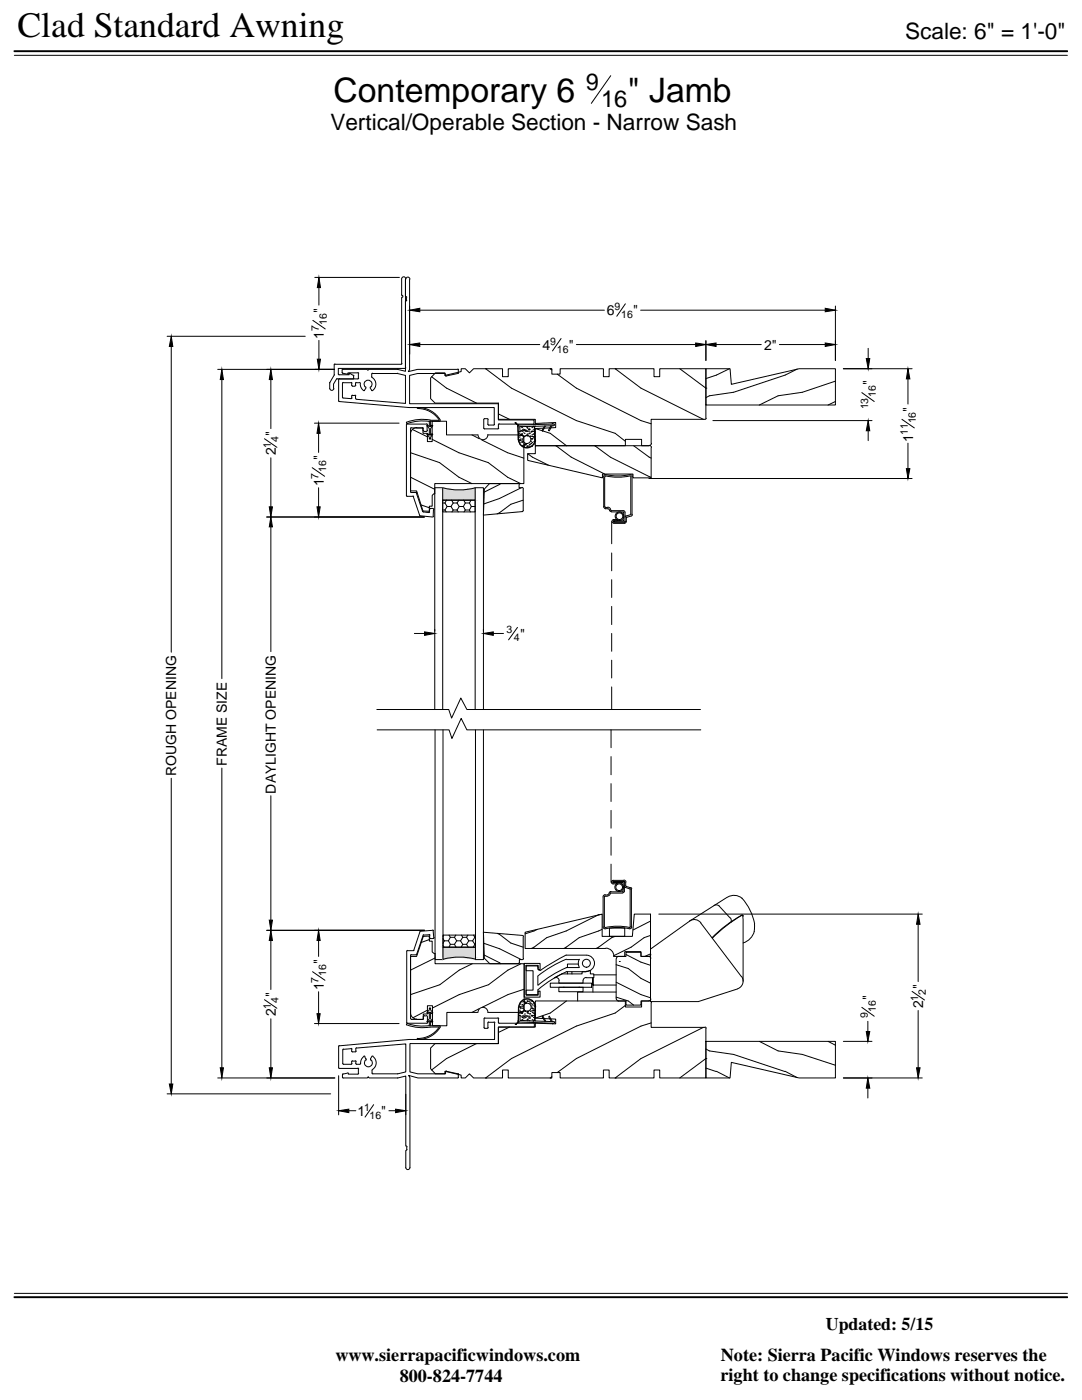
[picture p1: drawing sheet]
<svg xmlns="http://www.w3.org/2000/svg" width="216mm" height="279mm" viewBox="0 0 216 279" stroke-linecap="round" stroke-linejoin="round" font-family="sans-serif">
<!-- layer: DIM -->
<g fill="none" stroke="#000" stroke-width=".2">
<path d="M2.9 11h210.1M121.9 15.1l-3.9 5.5M62.8 55.4h16.9M63.6 57.4v3.5M33.3 67.1h27.6M34.2 69.1v61.1M43.4 73.7h23.3M44.3 75.7v59.7M54 75.7v9.8M62.4 63.9l2.5 1.8M63.6 67.9v3.8M81.7 61.1v9.6"/>
<path d="M83.8 68.8h23.9M83.8 61.9h36.8M112 67.6l-1.8 2.4M115 68.8h23.8M124.8 60.6l-1.7 2.5M127.8 61.9h36.9M140.9 68v3.9M142.9 68.8h9M155.5 68.8h9.2M166.7 61.1v10.8M168.3 73.6h13.7M172 78.4l2.4 1.7"/>
<path d="M173.2 69.5v2.1M181.2 75.6v5M52.8 87.6l2.5 1.7M54 91.4v9.7M62.3 93.3l2.5 1.8M62.7 84.4h16.9M63.6 86.5v3.8M63.6 97.3v3.8M129.5 95.5h52.5M142.2 83.9h31.8M173.2 86v1.9M180 83.7l2.4 1.7"/>
<path d="M181.2 88.4v5.1M53.2 103.2h31.5M54 105.1v24.9M82.7 126.4h2M86.7 125.6v.4M96.5 125.6v.4M98.4 126.4h2.1M103.3 125.2l-1.8 2.5M34.2 155.3v61M44.3 153.3v59.8M54 158.8v24.8M52.8 199.5l2.5 1.7"/>
<path d="M53.2 185.7h31.5M54 187.7v9.8M62.4 193.9l2.4 1.7M63.6 187.7v3.2M63.6 197.9v4.4M131.5 182.4h52.5M182 197.9l2.5 1.7M183.2 184.5v11.4M33.3 218.3h32.7M43.4 215.1h23.4M54 203.3v9.8M62.7 204.3h16.9"/>
<path d="M67.6 214.7v7.8M81 218.4v4.1M168.3 215.1h15.7M168.3 207.8h5.7M172 201l2.4 1.8M173.2 203.8v2.1M173.2 217.2v1.9M183.2 201.7v11.4M69.6 221.7h1.4M74.6 220.5l-1.8 2.4M77.6 221.7h1.3M2.9 258.1h210.1"/>
</g>
<g fill="#000" stroke="#000" stroke-width=".2">
<path d="M63.6 55.4l.4 2h-.7zM34.2 67.1l.3 2h-.7zM44.3 73.7l.3 2h-.7zM54 73.7l.4 2h-.7zM63.3 71.7h.7l-.4 2zM81.7 68.8l2.1-.4v.7zM81.7 61.9l2.1-.4v.7zM138.8 68.4l2.1 .4-2.1 .3zM140.9 68.8l2-.4v.7zM164.7 68.4l2 .4-2 .3zM164.7 61.5l2 .4-2 .3zM172.9 71.6h.7l-.4 2z"/>
<path d="M181.2 73.6l.4 2h-.7zM63.6 84.4l.3 2.1h-.6zM173.2 83.9l.4 2.1h-.7zM180.9 93.5h.7l-.4 2zM53.7 101.1h.7l-.4 2.1zM54 103.2l.4 1.9h-.7zM63.3 101.1h.6l-.3 2.1zM84.7 126.1l2 .3-2 .4zM96.5 126.4l1.9-.3v.7zM54 185.7l.4 2h-.7zM53.7 183.6h.7l-.4 2.1zM63.6 185.7l.3 2h-.6z"/>
<path d="M183.2 182.4l.4 2.1h-.7zM33.8 216.3h.7l-.3 2zM43.9 213.1h.7l-.3 2zM53.7 213.1h.7l-.4 2zM63.3 202.3h.6l-.3 2zM173.2 215.1l.4 2.1h-.7zM172.9 205.9h.7l-.4 1.9zM182.9 213.1h.7l-.4 2zM67.6 221.7l2-.3v.7zM78.9 221.4l2.1 .3-2.1 .4z"/>
</g>
<!-- layer: PRODUCTS -->
<g fill="none" stroke="#000" stroke-width=".2">
<path d="M80.1 59.5v13.1M80.1 58.8l.2 .2M80.3 59.3l-.2 .2M80.3 59l.1 .1-.1 .2M80.9 55.7l.1 3.5M80.9 55.7v17.7M81 55.7a.41 .41 0 0 1 .4-.4 .41 .41 0 0 1 .4 .4M81 55.7a.41 .41 0 0 0-.4-.5 .41 .41 0 0 0-.5 .5v3.2M81 59.2l.2 .1M81.1 59.4v.5M81.2 59.9l-.2 .2M81.7 55.7v18l-.2 .5 1.8-.5h8"/>
<path d="M65.8 76.3v1.2M66.6 77.5a.41 .41 0 0 1-.4 .4 .41 .41 0 0 1-.4-.4M66.7 74.9l-.9 1.5M66.7 72.8v2M66.7 74.8h.1M66.8 72.7h13.2M66.8 72.6l-.1 .2M67.1 75.7l-.5 .9v.9M67.3 75.6h4.1M67.3 75.6h-.2M67.5 74.6l.2 .2h2v-.1M67.6 80l.1 .1"/>
<path d="M67.7 75.6l-.1 .1v4.3M68.3 74.5l1 .2 .2-.2M68.3 76.5v2.8M68.3 79.3l.2 .1M68.4 73.7l-.1 .1v.6l.1 .1M68.5 76.4h1.5M68.5 79.4l1.5 .2M68.5 76.3l-.2 .2M69.9 74.5l.6 .4M69.9 74.5l-.2 .1M70.1 76.3l.1 .2M70.2 76.5v.4l.1 .1"/>
<path d="M70.2 79.1v.3M70.2 79.4l-.1 .2M70.3 78.9h.5M70.3 77.1h.5M70.3 78.9l-.1 .1M70.5 74.9l.1 .1M70.6 75v.5M70.6 75.5l-.1 .1M70.8 78.9l.2 .1M70.9 76.5v.4M70.9 79.1v.4M70.9 79.5l.2 .1"/>
<path d="M71 76.9l-.2 .1M71.1 76.4h.6M71.1 76.3l-.2 .2M71.4 74.4h-2v.1M71.4 74.4l.2 .1M71.5 74.5v1M71.6 75.5l-.2 .1M71.7 76.3l.2 .2M71.9 76.5a1.22 1.22 0 0 0 .8 1.4h.1M73 77.2v.3M73 77.5l-.3 .4M73.9 77.5l.3 .4"/>
<path d="M73.9 77.2v.3M74 77.3a.79 .79 0 0 0 0-1.2 .79 .79 0 0 0-1.1 0 .79 .79 0 0 0 0 1.2M74.1 77.9h.3M74.2 74.7v.6M74.3 75.4a1.56 1.56 0 0 1 0 2.5M74.3 74.5h5l1.6 .4v5.6l-9.8-.8M74.3 74.5l-.1 .1M79.4 73.7h.1M79.4 74.5h.1M80.2 72.5l-.2 .2M80.8 73.5h-13.3v1.2M81 73.4l-.2 .1"/>
<path d="M81 60.1l-.1 14-1.6-.4h-5.7l-.2 .2-.2-.2h-4.8M86.1 75.2l3 2.3 6 2.9M88.8 74.9l.2 .1M88.8 74.9v-.4h-5.5l-1.6 .4v5.7h17.7v3.2h7.2v.8h-7M91.3 74.5l-2.3 .5M91.4 73.7l.1 .1M91.4 73.8v.6M91.5 74.4l-.1 .1M96.9 73.6h.1M96.9 73.6l5.2 3.9 12.9 6.4 7.8 2.6 2 1.6M109.8 73.6h.1M109.8 73.6l.3 .2"/>
<path d="M111.2 74.7l3.8 2.8 12.9 6.4 2 .7M122.8 73.6h.1M122.8 73.6l5.1 3.9 12.4 6.2M135.6 73.6l5.3 3.9M140.9 73.6h4.8l.2 3.1 13.6-3.1h7.2v7.2h-25.8zM140.9 77.5h.1M145.5 73.6l-2.6 1.3-2 .7M159.1 73.7l-2.4 1.2-10.3 3.4-4.9 .7-.6 .4M166.7 76.1l-6.6 2.2-4.8 .7-3.8 1.8M67.6 80.1l14.1 1.2h16.9v3.4M81.1 98.9l.2 .2M81.2 84.2l-.1 .2 .1 .1"/>
<path d="M81.2 84.6h3.9M81.2 99.1h1.2M81.3 84.6l-.2 .1v14.2M81.9 85.5v12.7M81.9 90.4l5.8 1.9 3.9 2.9 2.6 1.3M81.9 95.2l4.8 2.5M81.9 98.1l.2 .2h.9M82 85.4h2.3M82.1 85.3l-.2 .2M82.3 85.7l3 1.5M82.4 99l.1 .1M82.5 99.2l1.3 3.7 2.4 .3"/>
<path d="M83 98.2l.2 .1M83.1 98.4l1.2 3.7M83.1 85.4h1.3v1.1h.9v1.6h.9v-4h2.9v2.7h6.2M83.2 85.3a1.24 1.24 0 0 0-1.3 1.3v11.4h1.2l1.3 4h1.3v-1h.5v-2.1l.4-.4h.1v-2h17.8v-9.3M83.3 81.5v-.1a4.9 4.9 0 0 1 4.6 2.4M83.3 81.5a5.2 5.2 0 0 1 4.3 2.3M84.3 85.3l.2 .2M84.4 85.5v.4M84.5 85.9l.2 .2M85.1 84.6l.2 .1M85.2 84.8v1.1M85.3 85.9l-.2 .2h-.4"/>
<path d="M85.7 84.1h-2.5l-1.9 .4M85.8 83.9h1.8M85.8 83.8l-2-.1-1.3 .2-1.3 .3M86.2 87.7l5.4 2.7 5.8 1.9 3.9 2.9 2.6 1.3M87.8 83.9v.2h-1.9v1l.3-.3 .2 .2-.5 .5v1.4l.3-.4 .2 .2-.5 .5v.4h-.2v-.4l-.5-.5 .2-.2 .3 .4v-1.4l-.5-.5 .2-.2 .3 .3v-1M88.3 97.3v2.5h6.5v-2.5M88.3 99.8h6.5v2.4h-6.5zM88.4 97.4a12.4 12.4 0 0 0 6.4 0M89.1 99.8l-.3 .6M90.1 99.8l.3 .6M91.6 99.8l-.4 .6M92.5 99.8l.3 .6"/>
<path d="M94 99.8l-.3 .6M94.2 86.8l1.4 .8M96.1 87.8l5.2 2.6 3.2 1M96.5 83.7l.1 1.8 2.7 .1M97.2 83.6h-.5l-.2 .1M97.3 83.6l.1 .1M97.3 86.8h6.8M97.4 84.7l.1 .1M97.4 83.7v1M97.4 86.8a.98 .98 0 0 1-1 .9 .98 .98 0 0 1-1-.9M97.5 84.8h1M98.7 84.7l-.2 .1"/>
<path d="M99.4 82.6l2.3 1.1M99.5 85.4l-.1 .2M99.6 84.6l-.2 .1v.8M99.9 96.5l-3.3 1.7M102.8 84.4h.1M103.3 84.8h.1M103.3 84.8v.4M103.3 84.8l.1 3M103.4 96.5h-5.7l-1 1.1-.2 5.2 7.7-.7 .2-.2M103.4 86l.2 .2M103.4 96.4l.2 .3M103.4 86.3a2.72 2.72 0 0 0 .6 2.6 1.68 1.68 0 0 0 1.8 .4 1.68 1.68 0 0 0 1-1.6"/>
<path d="M103.5 84.8l-.1 1.2M103.6 86.5h.1M103.6 87.2h.1M103.6 88h.1M103.6 96.7v.6h.5M103.6 86.1l-.2 .2M103.6 86.9h.1M103.6 87.9h.1M103.6 86.2h.1M103.6 87.7h.1M103.6 87h.1M103.7 86.2h.1"/>
<path d="M103.7 88.4h.1M103.8 87.6h.1M103.8 86l-.1 .2M103.8 87.9h.1M103.8 86.8l.7 .3M103.9 85.1h.1M103.9 86.7h.1M104 85.9h.1M104 86.9h.1M104 86.7h.1M104 85.1h.1M104 97.3l-4.4 2.2-3.1 1.1"/>
<path d="M104.1 85.3h.1M104.1 86.1h.1M104.1 86.9h.1M104.1 87.6h.1M104.1 88.3h.1M104.1 88.9h.1M104.1 86.6h.1M104.1 88.1h.1M104.1 86.8l.2 .1 .2 .3M104.2 97.3l.2 .2M104.2 85.8h.1M104.3 85.9h.1"/>
<path d="M104.3 88.1h.1M104.3 85.7h.1M104.4 89h.1M104.4 86.2h.1M104.4 97.5v4.4M104.4 99.8l-2.5 .8-2.7 1.9M104.5 89.1h.1M104.5 85.9h.1M104.5 87.1h.1M104.5 88.6h.1M104.6 85.7h.1M104.6 86.5h.1"/>
<path d="M104.6 88.7h.1M104.6 89h.1M104.7 87h.1M104.7 88.6h.1M104.8 85.9h.1M104.8 88.8h.1M104.8 86.1h.1M104.8 85.8h.1M104.8 88.7h.1M105 86h.1M105.1 85.3h.1M105.1 86.1h.1"/>
<path d="M105.1 86.9h.1M105.1 89h.1M105.1 85.1h.1M105.1 86.7h.1M105.2 89.1h.1M105.2 89h.1M105.2 87h.1M105.2 85.5h.1M105.2 86.9h.1M105.3 86.6h.1M105.3 90.5l.9 .7 3.2 1.6M105.4 86h.1"/>
<path d="M105.4 89h.1M105.4 85.7h.1M105.5 86h.1M105.5 85.6h.1M105.5 85.1h.1M105.6 85.7h.1M105.6 86.4h.1M105.6 88.7h.1M105.6 89h.1M105.6 86.5h.1M105.7 87.1h.1M105.7 88.6h.1"/>
<path d="M105.9 88.1h.1M105.9 88.5h.1M105.9 86.2h.1M106 86.2h.1M106 87.6h.1M106 89.1h.1M106.1 86.1h.1M106.1 87.1h.1M106.1 87.6h.1M106.1 89h.1M106.1 85.3h.1M106.1 86h.1"/>
<path d="M106.1 86.8h.1M106.1 88.3h.1M106.2 87.6h.1M106.2 87.1h.1M106.3 85.1h.1M106.3 86.7h.1M106.4 85.1h.1M106.4 86.1h.1M106.4 85.8h.1M106.4 87.2h.1M106.4 88.6h.1M106.5 88.1h.1"/>
<path d="M106.5 86.5h.1M106.5 85.1h-2.8l.1 .9M106.5 85l.2 .2M106.6 86.4h.1M106.6 86.2h.1M106.6 85.7h.1M106.6 85.2l.1 2.5M106.7 87.2h.1M106.7 87.9h.1M106.7 88h.1M106.7 87.7a1.62 1.62 0 0 1-1.5 1.6 1.62 1.62 0 0 1-1.7-1.5M106.8 85.5l3 1 3.2 2.5"/>
<path d="M106.8 85l-.1 .2 .1 2.5M108.7 85l-.6 .9 .2 .1 .5-1M109.9 85l-.5 .9 .2 .1 .6-1M110.4 84.6l-.2-.1v.1l-6.8 .2-.6-.4 .5 .4M110.4 85l-3.6 .1M110.5 84.6l.1 .1M110.6 84.8h.1M110.6 84.8l-.1 .2M110.9 89h.1M110.9 89l3.1 2.2 6.7 3.4M118.7 89h.1M118.7 89l3.1 2.2 8.1 4"/>
<path d="M120.7 95.2v5.9M125.7 94.7a12.4 12.4 0 0 1-5 0l-.2 .4v6M125.8 94.7l.3 .1 .1 .3M125.9 95.2v7.4M125.9 95.1v-.1a16 16 0 0 1-5.1 0l-.1 .1M126.1 95.1v7.6M126.4 89l3.5 2.4M130 88.5l-.2 .3-.2 .1h.2l.2 .4M140.9 83.5v-9.9h-9.3v1.6h-1.1v-1.6h-9v1.6h-1.1v-1.6h-8.6v1.1h-1.7v-1.1h-8.7v1.6h-1.1v-1.6h-5.8l-.8 .8-.9-.8h-.8v.6l-3.2 .7v-.5h-1.9l-1 1v4.2l.9 .8h12.6v3.3h7.4v.8l4.1-.2v1l-4.1 .2v3.5h18v-1.3h3.2v1.3h1.5h-22.7v1.5h-1.5v1.4l14.9 3.5v-.8h6.1v.8h3.6v-6.1M140.9 83.5l-.2 .2h-10.8v4.8M166.7 80.1l-1.5 .7M84 100.8l1.7 .5"/>
<path d="M84.3 102.1l1.3 .2 .1-.2M85.9 101.5h.4M86 101.5l-.3 .2v.5M86.3 101.5l.3 .2M86.5 103l-.2 .2M86.5 101.7l-.1 1.4M88.3 100.4h.5M88.3 101.8h.5M88.8 101.8l.2 .4M88.8 100.4l.4 .7M89.2 101.1h.8M89.2 101.1l-.4 .7"/>
<path d="M90 101.1l.4 .7M90.4 100.4h.8M90.4 101.8h.8M90.4 100.4l-.4 .7M90.4 101.8l-.2 .4M91.2 101.8l.2 .4M91.2 100.4l.4 .7M91.6 101.1h.9M91.6 101.1l-.4 .7M92.5 101.1l.3 .7M92.8 100.4h.9M92.8 101.8h.9"/>
<path d="M92.8 100.4l-.3 .7M92.8 101.8l-.2 .4M93.7 101.8l.2 .4M93.7 100.4l.4 .7M94.1 101.1h.7M94.1 101.1l-.4 .7M120.5 101.1l.2 .4 .7 .1 .2 .2M120.7 101.1l.2 .2h.3M121.3 101.2l.2 .1 .4 .5M121.6 101.8l.1 .2 .3 .1M121.9 101.8l.1 .1M121.9 101.9h2.5l.2 .1 .1 .3"/>
<path d="M122 102.2h2.5v1.7h-2v.3h2.1M122.1 104.1v4.4M122.1 110.4v3.5M122.1 115.7v3.5M122.4 103.7h.8v.2h-.8M122.4 104.5h2.1M122.4 104.2h2.2M122.5 103.9l-.1 .1 .1 .1M122.5 103.7a.35 .35 0 0 0-.4 .3 .35 .35 0 0 0 .4 .4M124.7 104.1l-.1 .1M124.7 102.3v1.8M124.8 104l-.2 .2"/>
<path d="M124.9 102.9l-.2 .3M125.1 103.2l-.2 1-.3 .3M125.7 102.7l-.8 .3M125.9 102.6l-.1 .1M125.9 103l-.9 .2M126.2 102.7l-.2 .3M122.1 121v3.6M122.1 126.4v3.6M122.1 131.8v3.5M122.1 137.1v4.5M75.2 141.6h14.3l.6 1.7 1.9-4 1.2 2.3h46.6M75.3 145.7h14.3l.6 1.7 1.8-4 1.2 2.3h46.6"/>
<path d="M86.7 141.6v-44.3h1.6v44.3M86.8 145.7v45.8h1.6v-45.8M94.8 141.6v-44.3h1.7v44.3M94.9 145.7v45.8h1.6v-45.8M121.9 145.7v3.5M121.9 151v3.6M121.9 156.4v3.5M120.6 179v6M120.7 178.9h.5M120.7 178.6h.5M120.7 178.8l-.1 .2M120.8 178.6l-.4 .2-.1 .2v6"/>
<path d="M121.5 178.3l-.3 .3M121.8 178.3l-.3 .4-.3 .1M121.8 178.2l-.1 .1M121.9 178.2h2.3M121.9 161.7v3.6M121.9 167.1v3.6M121.9 172.5v3.6M121.9 177.9l-.2 .1-.2 .3M122.3 176h2.2h-2.1v.1h1.9v1.9h-2.4M122.3 176.1h.8v.3h-.8M122.3 175.7h2.2M122.3 176h-.1l.1 .1"/>
<path d="M122.4 175.7a.35 .35 0 0 0-.4 .3 .35 .35 0 0 0 .4 .4M124.5 175.6l.4 .2v.2M124.6 176.9l.2 .2M124.7 176.1l-.2-.2 .1 2.1-.4 .2M124.8 177.1l.9 .3M124.8 176.7l.2 .2M124.8 176.1v.7M124.9 176.9l.9 .3M125.7 177.3l.1 .1M125.7 177.5v7.5M125.9 177.1l.2 .3M126 177.4v7.6"/>
<path d="M145.1 179.1l-7.5 4.7-7.8 5.6v10.5h9.5l7.9-2.5M145.2 179.1a2.44 2.44 0 0 1 2.9 .2M148 179.2a10.6 10.6 0 0 1 2.6 5.2M81.2 189.9v14.2M81.3 189.7h1.1M81.3 189.7l-.1 .1M81.9 190.7v12.6M82 190.6h1M82.1 190.5l-.2 .2M82.6 189.6l-.1 .1M83.2 190.4l-.2 .2M84.4 186.7l-1.3 3.8"/>
<path d="M84.5 186.6l-.1 .1M85.5 186.6h-1M85.6 186.5l.2 .1M85.7 187.5l-1.6 .6M85.7 186.7v.4l.3 .2M85.9 187.3h.5M86.3 185.7l-2.5 .2-1.2 3.8M86.3 185.6l.2 .2M86.4 185.8l.2 1.3M86.6 187.1l-.2 .2M86.8 191.2l-4.9 2.4M88.4 191.5v-2.5h6.5v2.5"/>
<path d="M88.4 186.6h6.5v2.4h-6.5zM88.4 188.7l.2 .3M88.4 187.3l.3 .5M88.5 186.6l-.1 .3M88.7 187.8h.8M88.7 187.8l-.3 .5M89.5 187.8l.4 .7M89.6 186.6l.3 .5M89.9 187.1h.8M89.9 188.5h.8M89.9 187.1l-.4 .7M89.9 188.5l-.3 .5"/>
<path d="M90.7 188.5l.3 .5M90.7 187.1l.4 .7M90.9 186.6l-.2 .5M91.1 187.8h.8M91.1 187.8l-.4 .7M91.9 187.8l.4 .7M92.1 186.6l.2 .5M92.3 187.1h.8M92.3 188.5h.8M92.3 187.1l-.4 .7M92.3 188.5l-.3 .5M93.1 188.5l.3 .5"/>
<path d="M93.1 187.1l.4 .7M93.4 186.6l-.3 .5M93.5 187.8h.8M93.5 187.8l-.4 .7M94.2 192.3l-2.6 1.3-3.8 2.9-5.9 2M94.3 187.8l.4 .7M94.5 186.6l.2 .5M94.7 187.1h.2M94.7 188.5h.2M94.7 187.1l-.4 .7M94.7 188.5l-.3 .5M94.9 191.4a12.4 12.4 0 0 0-6.5 0"/>
<path d="M96.6 188.3l3.1 1 4.3 2.2M96.7 190.6l3.2 1.7M99.3 186.3l.4 .2 2.2 1.7 2.5 .8M103.6 192l-.2 .3M104 192.3l-2.6 1.3-3.9 2.9-5.9 2-5.3 2.7M104.1 200h.1M104.2 191.5h-.6v.6M104.2 186.7l-7.7-.7 .2 5.3 1 1h5.7M104.3 186.7l.2 .2M104.4 199.9h.1M104.4 186.9v4.4M104.5 191.3l-.3 .2"/>
<path d="M104.5 199.8h.1M104.6 199.9h.1M104.6 192.3h3.2v1.2h-.4v-.8h-2.4v5.9h2.4v-.8h.4v1.2h-3.2zM104.6 197.4l-3.2 1.1-5.2 2.5M105.2 199.8h.1M105.5 199.8h.1M105.7 199.8h.1M106.1 199.8h.1M107.2 185.5l-2.4 .9M107.3 193v-.2h-2.3v.9h1.4v3.9h-1.4v.9h2.3v-1M107.3 194.9v1.7M107.4 193.1v.4l.5 .1"/>
<path d="M109.8 196.2h8.3v.8h-8.3zM110.6 195.1h.3M110.9 195.1a.67 .67 0 0 1 .7 .6M111.5 197h4.8v.9h-4.8zM112.2 194.3l-1.5 .8M112.4 197h.1M113 193.9h4h-.9v.5h-4M113 193.1h2.6M113 191.4a23.3 23.3 0 0 0-5.7 3.4M113 193.9a22.6 22.6 0 0 0-5.6 3.6M113 191.5h2.6M113 199.8l-3.2 2.4-3 1"/>
<path d="M113 193.1a23.2 23.2 0 0 0-5.6 3.5M113.2 193.9v.5M114.1 193.9v.5M115.4 192.4h-2.2v.7M115.5 197h.1M115.6 191.4a1.62 1.62 0 0 0 0 1.6M117 190.6h-4l-5.1 3M117 190.6a1.62 1.62 0 0 1 1.6 1.6 1.62 1.62 0 0 1-1.6 1.7l.8-.2M117 195.1a.67 .67 0 0 0-.7 .6v.5h-4.8v-.4M117.8 193.7v.7h.7v.7h-1.5M118.5 194.6h4.4M119.5 182.6h.1"/>
<path d="M119.5 182.6l-6.5 3.2-3.9 1.3-3 2.2M120.1 185.5l-4.5 1.6-3.1 2.2M120.3 185l.2 .3h.3M120.6 184.9l.1 .2M120.8 185.1l2.8-.3 2.1 .3M120.8 185.4l2.8-.3 2.1 .3M120.8 189.3h-16v-3.3l15.3-3.6v4.5h6.1l.4-4.5h3.2v8.1M120.9 189.2a1.62 1.62 0 0 1 1.6 1.6M121.6 185.2h3.1v1.7h-3.1zM122.4 190.9h2.3v-1h3.2v1h1.5h-1.5v-.9h-3v.9h-1.5M122.8 186.9l-.7 .2-3.2 2.2M122.9 198h-7.6v1.8"/>
<path d="M122.9 196.6h-4.6v-1.5v2.9M122.9 199l2.5 .8 1 .8M122.9 192.5l2.5 .8 2.5 2 1.9 .9M122.9 196l5 2.5 1.9 .6M122.9 191.3v8.1M123 199.4l.1 .2 .3 .2M123.4 199.8h1.5v.8h3v-.8h1.5M123.4 190.9l-.3 .2-.1 .2M123.6 191.9h.1M124.9 190.5l3 1.5 1.9 .7M125.8 184.9l-.1 .2M126.1 185l-.2 .3h-.3"/>
<path d="M129.5 199.8h-1.5v1.2h-3.2v-1.2h-18v3.4l4.1 .2v.9l-4.1-.1v.8h-7.4v3.3h-12.6l-.9 .9v4.1l1 1h1.9v-.5l3.2 .8v.5h.8l.9-.8 .8 .8h5.8v-1.6h1.1v1.6h8.7v-1h1.7v1h8.6v-1.6h1.1v1.6h9v-1.6h1.1v1.6h9.3v-9.9M129.6 199.7l.2 .1 .2 .3M129.8 191.3v8.1M129.8 186.7l-1.3 .4-2.6 1.9-3.5 1.7M129.8 183.8l-3.5 1.8M129.8 190.4l-1.1 .5M129.9 190.5l-.1 .2-.3 .2h.2l.2 .4M129.9 199.4l-.2 .3-.2 .1M137.6 183.8a1.62 1.62 0 0 1 2.3 .4M139.8 184.2l8.2 10.7M142.5 180.7a.92 .92 0 0 1 1 .1l2.2 2.4M145.7 183.2l.2 .3v.6"/>
<path d="M148 194.9a1.62 1.62 0 0 1-.8 2.4M148 182.7a29.2 29.2 0 0 0-5.9 4.5M148 182.7l.3 .1-.1-.1a19.8 19.8 0 0 0-6.1 4.4M148.2 182.9l.1 12.9M150.5 184.4a3.3 3.3 0 0 1-2.2 3.8M67.6 213.1l.1 .1M67.6 208.8v4.3M67.7 213.2h3.7M67.7 208.7l-.1 .1M68.3 214.5v.5M68.3 215l.2 .1M68.4 209.5v2.9h1.6"/>
<path d="M68.5 215.1h4.8l.2-.2 .2 .2h5.6M68.5 214.3l-.2 .2M68.5 209.4l-.1 .1M69.3 214.2l-.9 .2M69.3 214.1l.2 .2M69.5 214.3l1.9 .1M70 209.3l-1.5 .1M70.1 209.2l.1 .2M70.2 209.4v.4M70.2 211.9v.4M70.2 209.8l.1 .1M70.2 212.2l-.1 .2"/>
<path d="M70.3 211.8h.6M70.3 211.7l-.1 .2M70.9 211.7l.2 .2M71 211.9v.3l.2 .2h.7l.1-.2M71.1 209.8l-.2 .1h-.6M71.1 209.2l9.9-.9v5.6l-1.6 .4M71.1 209.1l-.1 .2v.5M71.4 213.2l.2 .1M71.5 213.4v.8M71.6 214.2l-.2 .2M72.6 210.8h.2M72.6 210.8a1.56 1.56 0 0 0-.6 1.5"/>
<path d="M72.8 210.9l.2 .4M73 211.5a.79 .79 0 0 0-.1 1.2 .79 .79 0 0 0 1.2 0 .79 .79 0 0 0-.1-1.2M73.1 211.3l-.1 .3M74.2 210.9l-.2 .4v.3M74.2 213.6v.5l.2 .2h4.9M74.4 210.8a1.65 1.65 0 0 1-.2 2.8M74.4 210.8h-.2M79.4 215.1h.1M79.4 214.3h.1M79.4 215.1l1.6-.4v14M81.2 204.1l.1 .1h3.9M81.2 204.6l2 .4 1.3 .1 1.3-.1"/>
<path d="M81.2 204.3l-.1 .1 .1 .2M81.3 204.3l2.5 .5 1.9-.1M81.9 202.1a1.24 1.24 0 0 0 1.3 1.3M81.9 203.2l.2 .2M82 203.4h2.3M83.3 207.2l.1 .2M84.5 203.2l-.1 .2M84.7 202.7h.3M84.7 202.7l-.2 .2v.4M85.1 202.7l.2 .2v1.2M85.3 201.6l-2.9 1.5M85.4 204.1l-.2 .1"/>
<path d="M85.7 204.7v-1l-.3 .3-.2-.1 .5-.6v-1.3l-.3 .3-.2-.2 .5-.6v-.3h.2v.3l.5 .6-.2 .2-.3-.3v1.3l.5 .6-.2 .1-.3-.3v1h1.9a4.1 4.1 0 0 1-3.1 2.6l-1.3 .1M85.8 205h1.8M87.6 205a5.2 5.2 0 0 1-4.3 2.3M89 213.8l2.4 .5M91.4 214.2l.1 .2M91.4 214.4v.6M91.5 215l-.2 .1h-7.9l-1.9-.5 .3 .5v17.9M95.1 208.3l-6 3-3 2.2M95.3 202h-6.1v2.7h-2.9v-4h-1v1.7h-.8v1h-1.4M95.4 202a.98 .98 0 0 1 1-1 .98 .98 0 0 1 1 1h6.7M95.6 201.3l-1.4 .7M96.6 203.3v1.8l.1 .1h.5"/>
<path d="M96.7 203.2h2.6M96.7 203.1l-.1 .2M96.9 215.1h.1M97.4 205.1l-.1 .1M97.5 204h1.1M97.5 204l-.1 .1v1M98.6 204l.1 .1M98.7 204.1v3.3h-17l-14 1.3M99.4 203.1l.1 .2M99.4 204.1l.2 .1M99.4 203.3v.8M99.6 204.2h7v.8h-7.2v3.3h-17.6v5.6l1.6 .4h5.5v-.5l.2-.1"/>
<path d="M101.7 205l-2.3 1.1M102.8 204.5h.1M102.9 204.5h.1M103.4 204h.1M103.4 203.6v.4M103.4 204l-.6 .5M103.4 202.8v1M103.4 201v3M103.4 203.8l.2 .1M103.5 201l-.1 1.6M103.5 202.5l.2 .2M103.5 200.9a1.68 1.68 0 0 1 1.7-1.6 1.68 1.68 0 0 1 1.7 1.8"/>
<path d="M103.6 202.7h.1M103.6 200.9a1.62 1.62 0 0 1 1.6-1.5 1.62 1.62 0 0 1 1.6 1.7M103.6 202.6l-.2 .2M103.6 202.3h.1M103.6 201.6h.1M103.6 200.8h.1M103.7 202.6l.1 .2M103.7 202.7h.1M103.7 202h.1M103.7 201h.1M103.7 201.1h.1M103.7 201.9h.1"/>
<path d="M103.8 200.4h.1M103.8 201.2h.1M103.9 201h.1M104 203.6h.1M104 202.1h.1M104 202.9h.1M104 201.9h.1M104 202.2h.1M104.1 202.2h.1M104.1 203.6h.1M104.1 200.8h.1M104.1 203.4h.1"/>
<path d="M104.1 202.7h.1M104.1 202h.1M104.1 201.2h.1M104.1 200.5h.1M104.2 202l.2-.1 .2-.3v-9.3h-17.8v-2l-.6-.3v-2.2h-.5v-1l-1.2 .1-1.4 4h-1.2v11.3M104.2 201.9h.1M104.2 203.1h.1M104.3 200.8h.1M104.3 202.9h.1M104.4 203.2h.1M104.5 202.6h.1M104.5 202.9h.1"/>
<path d="M104.5 201.7l-.6 .3M104.6 201.7h.1M104.6 200.1h.1M104.7 203.1h.1M104.7 202.4h.1M104.7 200.1h.1M104.7 201.9h.1M104.8 200.3h.1M104.8 202.9h.1M104.8 202.7h.1M104.8 203h.1M104.8 200.1h.1"/>
<path d="M104.9 200.1h.1M105.1 202.8h.1M105.2 203.4h.1M105.2 202.7h.1M105.2 202h.1M105.2 203.7h.1M105.2 202.1h.1M105.2 201.9h.1M105.3 202.2h.1M105.3 201.9h.1M105.4 202.8h.1M105.4 203.1h.1"/>
<path d="M105.5 203.7h.1M105.6 202.8h.1M105.6 203.2h.1M105.7 203.1h.1M105.7 202.4h.1M105.7 200.1h.1M105.7 202.3h.1M105.8 201.8h.1M105.8 200.2h.1M106 200.8h.1M106 200.3h.1M106 202.6h.1"/>
<path d="M106.1 202.7h.1M106.1 201.2h.1M106.1 201.7h.1M106.2 203.5h.1M106.2 202.7h.1M106.2 202h.1M106.2 201.3h.1M106.2 200.5h.1M106.3 201.7h.1M106.4 203.8h.1M106.4 202.2h.1M106.4 201.5h.1"/>
<path d="M106.4 203.7h.1M106.4 202.7h.1M106.4 203.1h.1M106.4 201.7h.1M106.4 200.2h.1M106.5 200.7h.1M106.5 202.3h.1M106.6 202.7h.1M106.6 203.1h.1M106.7 202.4h.1M106.7 201.6h.1M106.7 200.9h.1"/>
<path d="M106.7 200.8h.1M106.8 201.1l-.2 2.7-2.8-.2v-.8M106.8 203.6l.1 .2 3.5 .1M106.8 201.1v2.5M108.7 203.8l-.6-.9 .2-.1 .6 1M109.8 215.1h.1M110 203.8l-.5-.9 .1-.1 .6 1.1M110.1 214.9l-.3 .2M110.5 203.8l.1 .2M110.6 204l-.4 .3v-.1l-6.7-.2-.6 .5M122.8 215.1h.1M124.8 200.7l-2 1.5-7.8 2.6-12.9 6.5-5.2 3.8"/>
<path d="M129.9 200.1v4.9h10.8M129.9 204.1l-2 .7-12.9 6.5-3.8 2.8M140.3 205l-12.4 6.3-5.1 3.8M140.7 205l.2 .2M140.9 207.8h25.8v7.3h-7.2l-13.6-3.1-.2 3.1h-4.8zM140.9 211.3h.1M140.9 209.4l.6 .3 4.9 .7 10.3 3.5M140.9 213.2l2 .7M140.9 211.3l-5.3 3.8M142.9 213.8l2.6 1.3M151.5 207.8l3.8 1.9 4.8 .7 6.6 2.2M156.7 213.8l2.4 1.3"/>
<path d="M165.2 207.8l1.5 .8M81 229.6v3.4M81.1 228.7l.1 .2M81.2 228.9v.5M81.2 229.4l-.1 .1M81.8 233a.41 .41 0 0 1-.4 .4 .41 .41 0 0 1-.4-.4"/>
<circle cx="105.1" cy="87.7" r=".79"/>
<circle cx="123.6" cy="103" r=".67"/>
<circle cx="123.6" cy="103" r=".86"/>
<circle cx="123.5" cy="177.1" r=".67"/>
<circle cx="123.5" cy="177.1" r=".86"/>
<circle cx="117" cy="192.2" r=".79"/>
<circle cx="105.2" cy="201" r=".79"/>
</g>
<g fill="#dbdbdb" stroke="#dbdbdb" stroke-width=".2">
<path d="M88.4 189h6.5z"/>
<path d="M93.2 97.7l1.6-.4v.4z"/>
<path d="M88.3 97.8h6.5v2z"/>
<path d="M88.4 189v2.1h6.5zM88.4 189h6.5v2.1z"/>
<path d="M91.6 191.1l3.3 .1zM91.6 191.1h3.3v.1z"/>
<path d="M88.4 191.1v.1h1.6zM88.4 191.1h3.2l-1.6 .1z"/>
<path d="M93.3 191.2h1.6zM93.3 191.2h1.6zM93.3 191.2h1.6v.3z"/>
<path d="M88.4 191.2h1.6zM88.4 191.2h1.6z"/>
<path d="M88.4 191.2v.3zM88.4 191.2h1.6l-1.6 .3z"/>
<path d="M88.3 97.3v.4h1.7zM88.3 97.3l1.7 .4z"/>
<path d="M93.2 97.7h1.6zM93.2 97.7h1.6z"/>
<path d="M88.3 97.7h1.7zM88.3 97.7h1.7z"/>
<path d="M91.6 97.8h3.2l-1.6-.1zM93.2 97.7h1.6v.1z"/>
<path d="M88.3 97.7v.1h3.3zM88.3 97.7l3.3 .1z"/>
<path d="M88.3 99.8h6.5zM88.3 97.8l6.5 2h-6.5z"/>
</g>
<!-- layer: DIM -->
<path d="M2.9 10.2h210.1M2.9 258.9h210.1" fill="none" stroke="#000" stroke-width=".38"/>
<text font-size="7.1" x="3.5" y="7.4">Clad Standard Awning</text>
<g font-size="6.7">
<text x="66.6" y="20.3">Contemporary 6</text>
<text x="125.3" y="20.3">&quot; Jamb</text>
</g>
<g font-size="4.7">
<text x="116.9" y="17.9">9</text>
<text x="120" y="21.3">16</text>
</g>
<g font-size="4.5">
<text x="180.6" y="7.8">Scale: 6&quot; = 1'-0&quot;</text>
<text x="65.9" y="25.9">Vertical/Operable Section - Narrow Sash</text>
</g>
<g font-size="3.6">
<text x="164.8" y="265.4">Updated: 5/15</text>
<text x="66.9" y="271.6">www.sierrapacificwindows.com</text>
<text x="79.8" y="275.7">800-824-7744</text>
<text x="143.8" y="275.6">right to change specifications without notice.</text>
<text x="143.8" y="271.5">Note: Sierra Pacific Windows reserves the</text>
</g>
<g font-size="2.8">
<text x="64.7" y="62.4" transform="rotate(-90 64.7 62.4)">&quot;</text>
<text x="121.1" y="62.9">6</text>
<text x="126.3" y="62.9">&quot;</text>
<text x="64.7" y="67.6" transform="rotate(-90 64.7 67.6)">1</text>
<text x="108.3" y="69.8">4</text>
<text x="113.5" y="69.8">&quot;</text>
<text x="152.5" y="69.8">2&quot;</text>
<text x="174.3" y="76.9" transform="rotate(-90 174.3 76.9)">&quot;</text>
<text x="182.2" y="82.2" transform="rotate(-90 182.2 82.2)">&quot;</text>
<text x="55.1" y="87.1" transform="rotate(-90 55.1 87.1)">&quot;</text>
<text x="182.2" y="88.1" transform="rotate(-90 182.2 88.1)">1</text>
<text x="55.1" y="90.8" transform="rotate(-90 55.1 90.8)">2</text>
<text x="64.6" y="91.8" transform="rotate(-90 64.6 91.8)">&quot;</text>
<text x="64.6" y="97" transform="rotate(-90 64.6 97)">1</text>
<text x="103.8" y="127.4">&quot;</text>
<text x="35.1" y="154.9" transform="rotate(-90 35.1 154.9)">ROUGH OPENING</text>
<text x="45.3" y="152.8" transform="rotate(-90 45.3 152.8)">FRAME SIZE</text>
<text x="55.1" y="158.4" transform="rotate(-90 55.1 158.4)">DAYLIGHT OPENING</text>
<text x="64.6" y="197.5" transform="rotate(-90 64.6 197.5)">1</text>
<text x="64.6" y="192.4" transform="rotate(-90 64.6 192.4)">&quot;</text>
<text x="184.2" y="197.4" transform="rotate(-90 184.2 197.4)">&quot;</text>
<text x="55.1" y="202.7" transform="rotate(-90 55.1 202.7)">2</text>
<text x="55.1" y="199" transform="rotate(-90 55.1 199)">&quot;</text>
<text x="174.2" y="199.6" transform="rotate(-90 174.2 199.6)">&quot;</text>
<text x="184.2" y="201.1" transform="rotate(-90 184.2 201.1)">2</text>
<text x="71.3" y="222.7">1</text>
<text x="76.1" y="222.7">&quot;</text>
</g>
<g font-size="2.1">
<text x="65.2" y="64.8" transform="rotate(-90 65.2 64.8)">16</text>
<text x="122.6" y="61.8">9</text>
<text x="124" y="63.4">16</text>
<text x="63.6" y="66.1" transform="rotate(-90 63.6 66.1)">7</text>
<text x="109.8" y="68.8">9</text>
<text x="111.1" y="70.4">16</text>
<text x="173.2" y="81.7" transform="rotate(-90 173.2 81.7)">13</text>
<text x="174.8" y="79.2" transform="rotate(-90 174.8 79.2)">16</text>
<text x="54" y="89.5" transform="rotate(-90 54 89.5)">1</text>
<text x="55.6" y="88.2" transform="rotate(-90 55.6 88.2)">4</text>
<text x="181.2" y="86.7" transform="rotate(-90 181.2 86.7)">11</text>
<text x="182.8" y="84.5" transform="rotate(-90 182.8 84.5)">16</text>
<text x="63.6" y="95.5" transform="rotate(-90 63.6 95.5)">7</text>
<text x="65.1" y="94.2" transform="rotate(-90 65.1 94.2)">16</text>
<text x="101" y="126.4">3</text>
<text x="102.6" y="127.9">4</text>
<text x="63.6" y="196.1" transform="rotate(-90 63.6 196.1)">7</text>
<text x="65.1" y="194.7" transform="rotate(-90 65.1 194.7)">16</text>
<text x="54" y="201.4" transform="rotate(-90 54 201.4)">1</text>
<text x="55.6" y="200.1" transform="rotate(-90 55.6 200.1)">4</text>
<text x="173.2" y="203.3" transform="rotate(-90 173.2 203.3)">9</text>
<text x="174.8" y="201.9" transform="rotate(-90 174.8 201.9)">16</text>
<text x="183.2" y="199.8" transform="rotate(-90 183.2 199.8)">1</text>
<text x="184.7" y="198.6" transform="rotate(-90 184.7 198.6)">2</text>
<text x="72.7" y="221.7">1</text>
<text x="73.7" y="223.3">16</text>
</g>
</svg>
